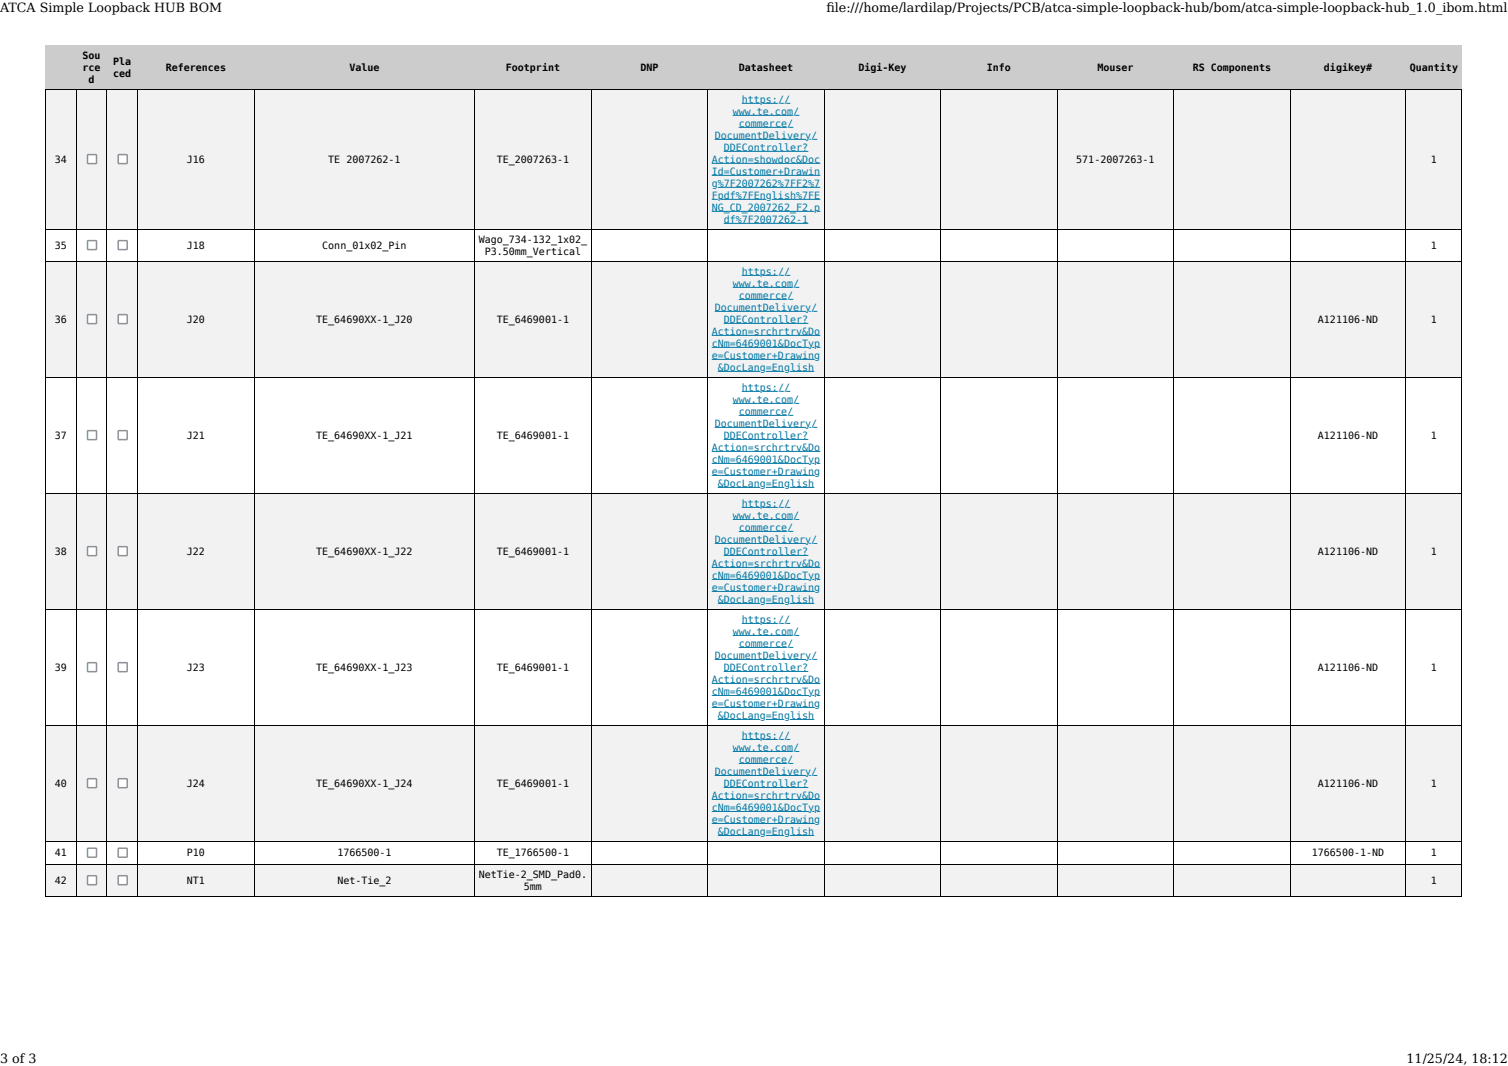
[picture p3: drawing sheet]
<svg xmlns="http://www.w3.org/2000/svg" width="420mm" height="297mm" viewBox="0 0 420 297" stroke-linecap="round" stroke-linejoin="round" font-family="sans-serif">
<g fill="#f2f2f2">
<path d="M12.7 24.8h8.6v39h-8.6z"/>
<path d="M21.3 24.8h8.5v39h-8.5z"/>
<path d="M29.8 24.8h8.6v39h-8.6z"/>
<path d="M38.4 24.8h32.4v39h-32.4z"/>
<path d="M70.8 24.8h61.5v39h-61.5z"/>
<path d="M132.3 24.8h32.4v39h-32.4z"/>
<path d="M164.7 24.8h32.5v39h-32.5z"/>
<path d="M197.2 24.8h32.4v39h-32.4z"/>
<path d="M229.6 24.8h32.5v39h-32.5z"/>
<path d="M262.1 24.8h32.5v39h-32.5z"/>
<path d="M294.6 24.8h32.4v39h-32.4z"/>
<path d="M327 24.8h32.5v39h-32.5z"/>
<path d="M359.5 24.8h32.2v39h-32.2z"/>
<path d="M391.7 24.8h15.6v39h-15.6z"/>
<path d="M12.7 72.8h8.6v32.3h-8.6z"/>
<path d="M21.3 72.8h8.5v32.3h-8.5z"/>
<path d="M29.8 72.8h8.6v32.3h-8.6z"/>
<path d="M38.4 72.8h32.4v32.3h-32.4z"/>
<path d="M70.8 72.8h61.5v32.3h-61.5z"/>
<path d="M132.3 72.8h32.4v32.3h-32.4z"/>
<path d="M164.7 72.8h32.5v32.3h-32.5z"/>
<path d="M197.2 72.8h32.4v32.3h-32.4z"/>
<path d="M229.6 72.8h32.5v32.3h-32.5z"/>
<path d="M262.1 72.8h32.5v32.3h-32.5z"/>
<path d="M294.6 72.8h32.4v32.3h-32.4z"/>
<path d="M327 72.8h32.5v32.3h-32.5z"/>
<path d="M359.5 72.8h32.2v32.3h-32.2z"/>
<path d="M391.7 72.8h15.6v32.3h-15.6z"/>
<path d="M12.7 137.4h8.6v32.3h-8.6z"/>
<path d="M21.3 137.4h8.5v32.3h-8.5z"/>
<path d="M29.8 137.4h8.6v32.3h-8.6z"/>
<path d="M38.4 137.4h32.4v32.3h-32.4z"/>
<path d="M70.8 137.4h61.5v32.3h-61.5z"/>
<path d="M132.3 137.4h32.4v32.3h-32.4z"/>
<path d="M164.7 137.4h32.5v32.3h-32.5z"/>
<path d="M197.2 137.4h32.4v32.3h-32.4z"/>
<path d="M229.6 137.4h32.5v32.3h-32.5z"/>
<path d="M262.1 137.4h32.5v32.3h-32.5z"/>
<path d="M294.6 137.4h32.4v32.3h-32.4z"/>
<path d="M327 137.4h32.5v32.3h-32.5z"/>
<path d="M359.5 137.4h32.2v32.3h-32.2z"/>
<path d="M391.7 137.4h15.6v32.3h-15.6z"/>
<path d="M12.7 202.1h8.6v32.3h-8.6z"/>
<path d="M21.3 202.1h8.5v32.3h-8.5z"/>
<path d="M29.8 202.1h8.6v32.3h-8.6z"/>
<path d="M38.4 202.1h32.4v32.3h-32.4z"/>
<path d="M70.8 202.1h61.5v32.3h-61.5z"/>
<path d="M132.3 202.1h32.4v32.3h-32.4z"/>
<path d="M164.7 202.1h32.5v32.3h-32.5z"/>
<path d="M197.2 202.1h32.4v32.3h-32.4z"/>
<path d="M229.6 202.1h32.5v32.3h-32.5z"/>
<path d="M262.1 202.1h32.5v32.3h-32.5z"/>
<path d="M294.6 202.1h32.4v32.3h-32.4z"/>
<path d="M327 202.1h32.5v32.3h-32.5z"/>
<path d="M359.5 202.1h32.2v32.3h-32.2z"/>
<path d="M391.7 202.1h15.6v32.3h-15.6z"/>
<path d="M12.7 240.8h8.6v8.9h-8.6z"/>
<path d="M21.3 240.8h8.5v8.9h-8.5z"/>
<path d="M29.8 240.8h8.6v8.9h-8.6z"/>
<path d="M38.4 240.8h32.4v8.9h-32.4z"/>
<path d="M70.8 240.8h61.5v8.9h-61.5z"/>
<path d="M132.3 240.8h32.4v8.9h-32.4z"/>
<path d="M164.7 240.8h32.5v8.9h-32.5z"/>
<path d="M197.2 240.8h32.4v8.9h-32.4z"/>
<path d="M229.6 240.8h32.5v8.9h-32.5z"/>
<path d="M262.1 240.8h32.5v8.9h-32.5z"/>
<path d="M294.6 240.8h32.4v8.9h-32.4z"/>
<path d="M327 240.8h32.5v8.9h-32.5z"/>
<path d="M359.5 240.8h32.2v8.9h-32.2z"/>
<path d="M391.7 240.8h15.6v8.9h-15.6z"/>
</g>
<g fill="none" stroke="#000" stroke-width=".28">
<path d="M21.2 12.7l-8.5-.1v237.2M21.3 12.6v237.1M21.3 12.7h8.4M29.8 12.6v237.1M29.9 12.7h8.4M38.4 12.6v237.1M38.4 12.7h32.3M70.8 12.6v237.1M70.9 12.7h61.3M132.3 12.6v237.1M132.3 12.7h32.4M164.7 12.6v237.1"/>
<path d="M164.8 12.7h32.3M197.2 12.6v237.1M197.3 12.7h32.3M229.6 12.6v237.1M229.7 12.7h32.3M262.1 12.6v237.1M262.2 12.7h32.3M294.6 12.6v237.1M294.6 12.7h32.3M327 12.6v237.1M327.1 12.7h32.3M359.5 12.6v237.1"/>
<path d="M359.5 12.7h32.2M391.7 12.6v237.1M391.8 12.7h15.6M407.3 12.6v237.2M12.6 24.8h394.8M12.6 63.8h394.8M12.6 72.8h394.8M12.6 105.1h394.8M12.6 137.4h394.8M12.6 169.7h394.8M12.6 202.1h394.8M12.6 234.4h394.8"/>
<path d="M12.6 240.8h394.8M12.6 249.7h394.8"/>
</g>
<g fill="#ccc">
<path d="M12.7 12.7h8.6v12.1h-8.6z"/>
<path d="M21.3 12.7h8.5v12.1h-8.5z"/>
<path d="M29.8 12.7h8.6v12.1h-8.6z"/>
<path d="M38.4 12.7h32.4v12.1h-32.4z"/>
<path d="M70.8 12.7h61.5v12.1h-61.5z"/>
<path d="M132.3 12.7h32.4v12.1h-32.4z"/>
<path d="M164.7 12.7h32.5v12.1h-32.5z"/>
<path d="M197.2 12.7h32.4v12.1h-32.4z"/>
<path d="M229.6 12.7h32.5v12.1h-32.5z"/>
<path d="M262.1 12.7h32.5v12.1h-32.5z"/>
<path d="M294.6 12.7h32.4v12.1h-32.4z"/>
<path d="M327 12.7h32.5v12.1h-32.5z"/>
<path d="M359.5 12.7h32.2v12.1h-32.2z"/>
<path d="M391.7 12.7h15.6v12.1h-15.6z"/>
</g>
<path d="M24.4 43.1h2.4v2.4h-2.4z" fill="#fff"/>
<path d="M24.4 43.1h2.4v2.4h-2.4z" fill="none" stroke="#8f8f9d" stroke-width=".42"/>
<path d="M33 43.1h2.4v2.4h-2.4z" fill="#fff"/>
<path d="M33 43.1h2.4v2.4h-2.4z" fill="none" stroke="#8f8f9d" stroke-width=".42"/>
<g fill="none" stroke="#0278a4" stroke-width=".28">
<path d="M199.1 38.8h25.5M204.2 32.1h16.7M205.8 35.5h13.4M206.7 28.8h5.1M212.4 28.8h4.3M217.4 28.8h1M219.1 28.8h1.1M219.9 35.5h1.1M221.6 32.1h1.1M225.5 38.8h.4M226.6 38.8h1.1M198.3 45.5h30.2"/>
<path d="M198.3 48.9h30.2M198.3 55.5h1.7M198.3 58.9h28.6M200 52.2h28.5M200.7 55.5h12.8M201.7 42.2h23.5M215 55.5h13.5M227.6 58.9h.9M201.7 62.2h23.5"/>
</g>
<path d="M24.4 67.1h2.4v2.4h-2.4z" fill="#fff"/>
<path d="M24.4 67.1h2.4v2.4h-2.4z" fill="none" stroke="#8f8f9d" stroke-width=".42"/>
<path d="M33 67.1h2.4v2.4h-2.4z" fill="#fff"/>
<path d="M33 67.1h2.4v2.4h-2.4z" fill="none" stroke="#8f8f9d" stroke-width=".42"/>
<path d="M24.4 87.7h2.4v2.4h-2.4z" fill="#fff"/>
<path d="M24.4 87.7h2.4v2.4h-2.4z" fill="none" stroke="#8f8f9d" stroke-width=".42"/>
<path d="M33 87.7h2.4v2.4h-2.4z" fill="#fff"/>
<path d="M33 87.7h2.4v2.4h-2.4z" fill="none" stroke="#8f8f9d" stroke-width=".42"/>
<g fill="none" stroke="#0278a4" stroke-width=".28">
<path d="M206.7 76.7h5.1M212.4 76.7h4.3M217.4 76.7h1M219.1 76.7h1.1M198.3 93.5h30.2M198.3 96.8h27.2M199.1 86.8h25.5M201.7 90.1h23.5M204.2 80.1h16.7M205.8 83.4h13.4M219.9 83.4h1.1M221.6 80.1h1.1"/>
<path d="M225.5 86.8h.4M226.3 96.8h.6M226.6 86.8h1.1M227.6 96.8h.9M198.3 100.1h28.7M200 103.5h11.8M213.4 103.5h5.1M220 103.5h6.9"/>
</g>
<path d="M24.4 120.1h2.4v2.3h-2.4z" fill="#fff"/>
<path d="M24.4 120.1h2.4v2.3h-2.4z" fill="none" stroke="#8f8f9d" stroke-width=".42"/>
<path d="M33 120.1h2.4v2.3h-2.4z" fill="#fff"/>
<path d="M33 120.1h2.4v2.3h-2.4z" fill="none" stroke="#8f8f9d" stroke-width=".42"/>
<g fill="none" stroke="#0278a4" stroke-width=".28">
<path d="M199.1 119.1h25.5M204.2 112.4h16.7M205.8 115.7h13.4M206.7 109.1h5.1M212.4 109.1h4.3M217.4 109.1h1M219.1 109.1h1.1M219.9 115.7h1.1M221.6 112.4h1.1M225.5 119.1h.4M226.6 119.1h1.1M198.3 125.8h30.2"/>
<path d="M198.3 129.1h27.2M198.3 132.5h28.7M200 135.8h11.8M201.7 122.4h23.5M213.4 135.8h5.1M220 135.8h6.9M226.3 129.1h.6M227.6 129.1h.9"/>
</g>
<path d="M24.4 152.4h2.4v2.4h-2.4z" fill="#fff"/>
<path d="M24.4 152.4h2.4v2.4h-2.4z" fill="none" stroke="#8f8f9d" stroke-width=".42"/>
<path d="M33 152.4h2.4v2.4h-2.4z" fill="#fff"/>
<path d="M33 152.4h2.4v2.4h-2.4z" fill="none" stroke="#8f8f9d" stroke-width=".42"/>
<g fill="none" stroke="#0278a4" stroke-width=".28">
<path d="M198.3 158.1h30.2M199.1 151.4h25.5M201.7 154.8h23.5M204.2 144.7h16.7M205.8 148.1h13.4M206.7 141.4h5.1M212.4 141.4h4.3M217.4 141.4h1M219.1 141.4h1.1M219.9 148.1h1.1M221.6 144.7h1.1M225.5 151.4h.4"/>
<path d="M226.6 151.4h1.1M198.3 161.5h27.2M198.3 164.8h28.7M200 168.1h11.8M213.4 168.1h5.1M220 168.1h6.9M226.3 161.5h.6M227.6 161.5h.9"/>
</g>
<path d="M24.4 184.7h2.4v2.4h-2.4z" fill="#fff"/>
<path d="M24.4 184.7h2.4v2.4h-2.4z" fill="none" stroke="#8f8f9d" stroke-width=".42"/>
<path d="M33 184.7h2.4v2.4h-2.4z" fill="#fff"/>
<path d="M33 184.7h2.4v2.4h-2.4z" fill="none" stroke="#8f8f9d" stroke-width=".42"/>
<g fill="none" stroke="#0278a4" stroke-width=".28">
<path d="M204.2 177.1h16.7M206.7 173.7h5.1M212.4 173.7h4.3M217.4 173.7h1M219.1 173.7h1.1M221.6 177.1h1.1M198.3 190.4h30.2M198.3 193.8h27.2M198.3 197.1h28.7M199.1 183.7h25.5M201.7 187.1h23.5M205.8 180.4h13.4"/>
<path d="M219.9 180.4h1.1M225.5 183.7h.4M226.3 193.8h.6M226.6 183.7h1.1M227.6 193.8h.9M200 200.5h11.8M213.4 200.5h5.1M220 200.5h6.9"/>
</g>
<path d="M24.4 217h2.4v2.4h-2.4z" fill="#fff"/>
<path d="M24.4 217h2.4v2.4h-2.4z" fill="none" stroke="#8f8f9d" stroke-width=".42"/>
<path d="M33 217h2.4v2.4h-2.4z" fill="#fff"/>
<path d="M33 217h2.4v2.4h-2.4z" fill="none" stroke="#8f8f9d" stroke-width=".42"/>
<g fill="none" stroke="#0278a4" stroke-width=".28">
<path d="M199.1 216.1h25.5M201.7 219.4h23.5M204.2 209.4h16.7M205.8 212.7h13.4M206.7 206h5.1M212.4 206h4.3M217.4 206h1M219.1 206h1.1M219.9 212.7h1.1M221.6 209.4h1.1M225.5 216.1h.4M226.6 216.1h1.1"/>
<path d="M198.3 222.8h30.2M198.3 226.1h27.2M198.3 229.5h28.7M200 232.8h11.8M213.4 232.8h5.1M220 232.8h6.9M226.3 226.1h.6M227.6 226.1h.9"/>
</g>
<path d="M24.4 236.4h2.4v2.4h-2.4z" fill="#fff"/>
<path d="M24.4 236.4h2.4v2.4h-2.4z" fill="none" stroke="#8f8f9d" stroke-width=".42"/>
<path d="M33 236.4h2.4v2.4h-2.4z" fill="#fff"/>
<path d="M33 236.4h2.4v2.4h-2.4z" fill="none" stroke="#8f8f9d" stroke-width=".42"/>
<path d="M24.4 244.1h2.4v2.4h-2.4z" fill="#fff"/>
<path d="M24.4 244.1h2.4v2.4h-2.4z" fill="none" stroke="#8f8f9d" stroke-width=".42"/>
<path d="M33 244.1h2.4v2.4h-2.4z" fill="#fff"/>
<path d="M33 244.1h2.4v2.4h-2.4z" fill="none" stroke="#8f8f9d" stroke-width=".42"/>
<g font-size="3.5">
<text x="0" y="3.4">ATCA Simple Loopback HUB BOM</text>
<text x="230.3" y="3.4">fle:///home/lardilap/Projects/PCB/atca-simple-loopback-hub/bom/atca-simple-loopback-hub_1.0_ibom.html</text>
<text x="230.3" y="3.4">i</text>
<text x="0" y="296.2">3 of 3</text>
<text x="391.9" y="296.2">11/25/24, 18:12</text>
</g>
<g font-size="2.8">
<text x="23" y="16.4">Sou</text>
<text x="23" y="19.7">rce</text>
<text x="24.7" y="23.1">d</text>
<text x="31.6" y="18.1">Pla</text>
<text x="31.6" y="21.4">ced</text>
<text x="46.2" y="19.7">References</text>
<text x="97.3" y="19.7">Value</text>
<text x="140.9" y="19.7">Footprint</text>
<text x="178.4" y="19.7">DNP</text>
<text x="205.9" y="19.7">Datasheet</text>
<text x="239.2" y="19.7">Digi-Key</text>
<text x="275" y="19.7">Info</text>
<text x="305.7" y="19.7">Mouser</text>
<text x="332.3" y="19.7">RS Components</text>
<text x="368.9" y="19.7">digikey#</text>
<text x="392.8" y="19.7">Quantity</text>
<text x="15.3" y="45.3">34</text>
<text x="52.1" y="45.3">J16</text>
<text x="91.5" y="45.3">TE 2007262-1</text>
<text x="138.4" y="45.3">TE_2007263-1</text>
<text x="299.9" y="45.3">571-2007263-1</text>
<text x="398.7" y="45.3">1</text>
<text x="15.3" y="69.3">35</text>
<text x="52.1" y="69.3">J18</text>
<text x="89.8" y="69.3">Conn_01x02_Pin</text>
<text x="133.4" y="67.6">Wago_734-132_1x02_</text>
<text x="135.1" y="70.9">P3.50mm_Vertical</text>
<text x="398.7" y="69.3">1</text>
<text x="15.3" y="89.9">36</text>
<text x="52.1" y="89.9">J20</text>
<text x="88.1" y="89.9">TE_64690XX-1_J20</text>
<text x="138.4" y="89.9">TE_6469001-1</text>
<text x="367.2" y="89.9">A121106-ND</text>
<text x="398.7" y="89.9">1</text>
<text x="15.3" y="122.2">37</text>
<text x="52.1" y="122.2">J21</text>
<text x="88.1" y="122.2">TE_64690XX-1_J21</text>
<text x="138.4" y="122.2">TE_6469001-1</text>
<text x="367.2" y="122.2">A121106-ND</text>
<text x="398.7" y="122.2">1</text>
<text x="15.3" y="154.6">38</text>
<text x="52.1" y="154.6">J22</text>
<text x="88.1" y="154.6">TE_64690XX-1_J22</text>
<text x="138.4" y="154.6">TE_6469001-1</text>
<text x="367.2" y="154.6">A121106-ND</text>
<text x="398.7" y="154.6">1</text>
<text x="15.3" y="186.9">39</text>
<text x="52.1" y="186.9">J23</text>
<text x="88.1" y="186.9">TE_64690XX-1_J23</text>
<text x="138.4" y="186.9">TE_6469001-1</text>
<text x="367.2" y="186.9">A121106-ND</text>
<text x="398.7" y="186.9">1</text>
<text x="15.3" y="219.2">40</text>
<text x="52.1" y="219.2">J24</text>
<text x="88.1" y="219.2">TE_64690XX-1_J24</text>
<text x="138.4" y="219.2">TE_6469001-1</text>
<text x="367.2" y="219.2">A121106-ND</text>
<text x="398.7" y="219.2">1</text>
<text x="15.3" y="238.6">41</text>
<text x="52.1" y="238.6">P10</text>
<text x="94" y="238.6">1766500-1</text>
<text x="138.4" y="238.6">TE_1766500-1</text>
<text x="365.5" y="238.6">1766500-1-ND</text>
<text x="398.7" y="238.6">1</text>
<text x="133.4" y="244.6">NetTie-2_SMD_Pad0.</text>
<text x="15.3" y="246.2">42</text>
<text x="52.1" y="246.2">NT1</text>
<text x="94" y="246.2">Net-Tie_2</text>
<text x="146" y="247.9">5mm</text>
<text x="398.7" y="246.2">1</text>
</g>
<g font-size="2.8" fill="#0278a4">
<text x="206.7" y="28.6">https://</text>
<text x="204.2" y="31.9">www.te.com/</text>
<text x="205.9" y="35.3">commerce/</text>
<text x="199.1" y="38.6">DocumentDelivery/</text>
<text x="201.7" y="42">DDEController?</text>
<text x="198.3" y="45.3">Action=showdoc&amp;Doc</text>
<text x="198.3" y="48.7">Id=Customer+Drawin</text>
<text x="198.3" y="52">g%7F2007262%7FF2%7</text>
<text x="198.3" y="55.3">Fpdf%7FEnglish%7FE</text>
<text x="198.3" y="58.7">NG_CD_2007262_F2.p</text>
<text x="201.7" y="62">df%7F2007262-1</text>
<text x="206.7" y="76.5">https://</text>
<text x="204.2" y="79.9">www.te.com/</text>
<text x="205.9" y="83.2">commerce/</text>
<text x="199.1" y="86.6">DocumentDelivery/</text>
<text x="201.7" y="89.9">DDEController?</text>
<text x="198.3" y="93.2">Action=srchrtrv&amp;Do</text>
<text x="198.3" y="96.6">cNm=6469001&amp;DocTyp</text>
<text x="198.3" y="99.9">e=Customer+Drawing</text>
<text x="200" y="103.3">&amp;DocLang=English</text>
<text x="204.2" y="112.2">www.te.com/</text>
<text x="206.7" y="108.8">https://</text>
<text x="199.1" y="118.9">DocumentDelivery/</text>
<text x="205.9" y="115.5">commerce/</text>
<text x="198.3" y="125.6">Action=srchrtrv&amp;Do</text>
<text x="201.7" y="122.2">DDEController?</text>
<text x="198.3" y="128.9">cNm=6469001&amp;DocTyp</text>
<text x="198.3" y="132.3">e=Customer+Drawing</text>
<text x="200" y="135.6">&amp;DocLang=English</text>
<text x="206.7" y="141.2">https://</text>
<text x="204.2" y="144.5">www.te.com/</text>
<text x="205.9" y="147.9">commerce/</text>
<text x="199.1" y="151.2">DocumentDelivery/</text>
<text x="201.7" y="154.6">DDEController?</text>
<text x="198.3" y="157.9">Action=srchrtrv&amp;Do</text>
<text x="198.3" y="161.2">cNm=6469001&amp;DocTyp</text>
<text x="198.3" y="164.6">e=Customer+Drawing</text>
<text x="200" y="167.9">&amp;DocLang=English</text>
<text x="206.7" y="173.5">https://</text>
<text x="204.2" y="176.9">www.te.com/</text>
<text x="199.1" y="183.5">DocumentDelivery/</text>
<text x="205.9" y="180.2">commerce/</text>
<text x="198.3" y="190.2">Action=srchrtrv&amp;Do</text>
<text x="201.7" y="186.9">DDEController?</text>
<text x="198.3" y="193.6">cNm=6469001&amp;DocTyp</text>
<text x="198.3" y="196.9">e=Customer+Drawing</text>
<text x="200" y="200.3">&amp;DocLang=English</text>
<text x="204.2" y="209.2">www.te.com/</text>
<text x="206.7" y="205.8">https://</text>
<text x="199.1" y="215.9">DocumentDelivery/</text>
<text x="205.9" y="212.5">commerce/</text>
<text x="201.7" y="219.2">DDEController?</text>
<text x="198.3" y="222.6">Action=srchrtrv&amp;Do</text>
<text x="198.3" y="225.9">cNm=6469001&amp;DocTyp</text>
<text x="198.3" y="229.2">e=Customer+Drawing</text>
<text x="200" y="232.6">&amp;DocLang=English</text>
</g>
</svg>
